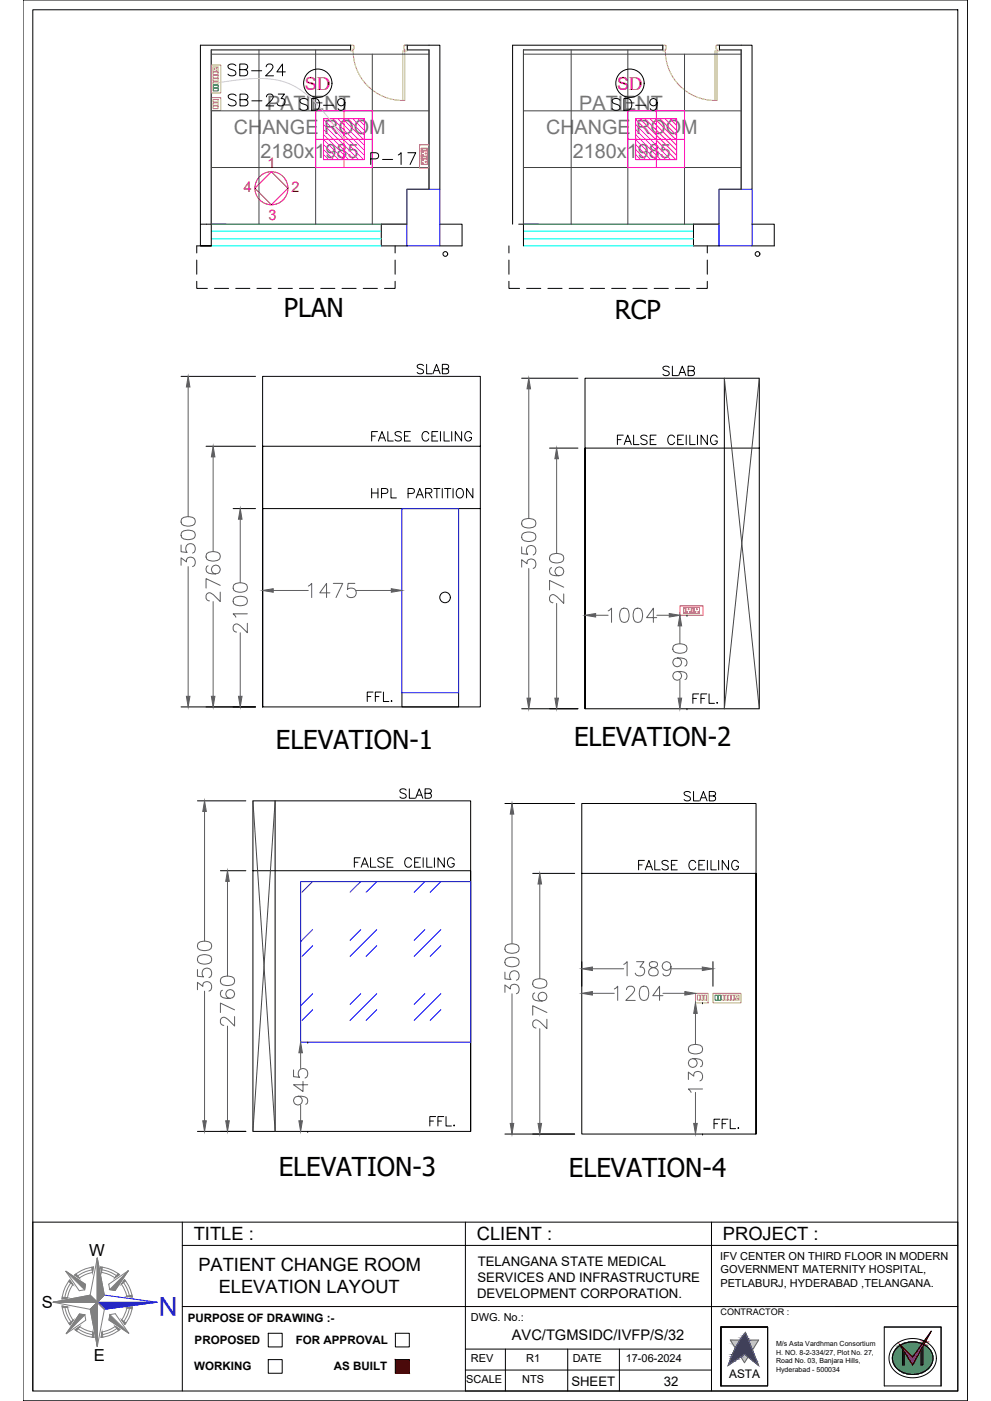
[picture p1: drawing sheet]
<svg xmlns="http://www.w3.org/2000/svg" width="420mm" height="594mm" viewBox="0 0 420 594" stroke-linecap="round" stroke-linejoin="round" font-family="sans-serif">
<!-- layer: col -->
<path d="M172.5 80.2h14v24.1h-14zM304.8 80.2h14v24.1h-14z" fill="none" stroke="#00f" stroke-width=".42"/>
<!-- layer: walls -->
<g fill="none" stroke="#000" stroke-width=".42">
<path d="M148.6 19.2h-63.6v75.9M171.6 19.2h10.3M281 19.2h-63.7v75.9M304 19.2h10.2M148.6 21.2h-59v73.9M172.7 21.2h9.2v59M281 21.2h-59.1v73.9M305 21.2h9.2v59M87.6 95.1h8.2M161.7 95.1h10.8M186.5 95.1h9.4v9.2h-9.4M219.9 95.1h8.2"/>
<path d="M294 95.1h10.8M318.8 95.1h9.5v9.2h-9.5M161.7 104.3h11M294 104.3h11.1"/>
</g>
<!-- layer: Lines -->
<g fill="none" stroke="#000" stroke-width=".42">
<path d="M83.4 119.3v3h4.5M83.4 104.3v3M83.4 110.3v6M167.5 119.3v3h-4.5M167.5 104.3v3M167.5 110.3v6M215.8 119.3v3h4.5M215.8 104.3v3M215.8 110.3v6M299.9 119.3v3h-4.5M299.9 104.3v3M299.9 110.3v6"/>
<path d="M90.9 122.3h6M99.9 122.3h6M108.9 122.3h6.1M118 122.3h6M127 122.3h6M136 122.3h6M145 122.3h6M154 122.3h6M223.3 122.3h6M232.3 122.3h6M241.3 122.3h6M250.3 122.3h6"/>
<path d="M259.3 122.3h6M268.3 122.3h6M277.3 122.3h6.1M286.4 122.3h6"/>
</g>
<!-- layer: Window -->
<path d="M89.6 95.1h72.1M89.6 98.1h72.1M221.9 95.1h72.1M221.9 98.1h72.1M89.6 104.3h72.1M89.6 101.3h72.1M221.9 104.3h72.1M221.9 101.3h72.1" fill="none" stroke="#0ff" stroke-width=".42"/>
<!-- layer: wall -->
<path d="M148.6 19.2v2M172.7 19.2v2M281 19.2v2M305 19.2v2M89.6 95.1v9.2M161.7 95.1v9.2M221.9 95.1v9.2M294 95.1v9.2" fill="none" stroke="#000" stroke-width=".42"/>
<!-- layer: DOOR -->
<path d="M148.6 19.2h1.1l.4 .3-.4 2.1h-1.1zM171.2 19.5h.1M171.3 19.4l1.4-.2v2.4h-1.1v-.9h-.4zM281 19.2h1.1l.3 .3-.3 2.1h-1.1zM303.7 19.4l1.3-.2v2.4h-1v-.9h-.4zM149.7 20.7a21 21 0 0 0 21.1 21.9M170.8 21.6h.8v21h-.8zM282.1 20.7a21 21 0 0 0 21 21.9M303.1 21.6h.9v21h-.9z" fill="none" stroke="#c8c92d" stroke-width=".42"/>
<!-- layer: ELE-4M UPS P.SB -->
<path d="M89.6 41.4h4v5.4h-4zM90.4 45h2.1v1.1h-2.1zM90.4 43.6h2.1v1.1h-2.1zM90.4 42.2h2.1v1.1h-2.1zM294.9 421.2h5.4v4h-5.4zM295.7 422h1v2.1h-1zM297 422h1.1v2.1h-1.1zM298.4 422h1.1v2.1h-1.1z" fill="none" stroke="#ffbf00" stroke-width=".42"/>
<!-- layer: ELE-LIGHTING WIRING -->
<g fill="none" stroke="#454545" stroke-width=".42">
<path d="M89.6 21.2v73.9h82.9v-14.9h9.4v-59M89.6 23h92.3M109.8 21.2v73.9M133.8 21.2v73.9M157.9 23v72.1M221.9 21.2v73.9h82.9v-14.9h9.4v-59M221.9 23h92.3M242.2 21.2v73.9M266.2 21.2v73.9M290.2 23v72.1M89.6 47h92.3M221.9 47h92.3"/>
<path d="M89.6 71h92.3M221.9 71h92.3"/>
</g>
<!-- layer: ELE-4M RAW P.SB -->
<g fill="none" stroke="#ffbf00" stroke-width=".42">
<path d="M89.6 27.6h4v11.8h-4zM90.4 33.3h2.1v1.1h-2.1zM90.4 34.7h2.1v1.1h-2.1zM90.4 30.6h2.1v1h-2.1zM90.4 28.4h2.1v1.8h-2.1zM90.4 32h2.1v1h-2.1zM90.8 29.2l.3 .1zM91.7 29.8l.3-.1-.2 .3zM91.7 28.7l.3 .3zM302.3 421.2h11.8v4h-11.8zM305.9 422h1.1v2.1h-1.1zM307.3 422h1.1v2.1h-1.1z"/>
<path d="M308.7 422h1.1v2.1h-1.1zM310.1 422h1v2.1h-1zM311.5 422h1.8v2.1h-1.8zM311.8 423.4l.3 .2zM312.3 422.4l.1 .4zM312.9 423.4l.2 .1-.3 .1z"/>
</g>
<!-- layer: ELE-6M RAW P.SB -->
<path d="M90.4 36.1h2.1v1.1h-2.1zM90.4 37.5h2.1v1.1h-2.1zM303.1 422h1.1v2.1h-1.1zM304.5 422h1.1v2.1h-1.1z" fill="none" stroke="#0f0" stroke-width=".42"/>
<!-- layer: ELE-36W LED LIGHT -->
<g fill="none" stroke="#f0f" stroke-width=".42">
<path d="M133.8 47h24.1v24h-24.1zM133.8 59h24.1M137.2 59.2l8.5 8.5M137.2 57l10.6 10.7M137.2 54.9l12.7 12.8M137.2 52.8l14.9 14.9M137.2 50.7l17 17M137.2 50.4h17.3v17.3h-17.3zM139 50.4l15.5 15.5M141.1 50.4l13.4 13.4M143.2 50.4l11.3 11.2M145.3 50.4l9.2 9.1"/>
<path d="M145.8 47v24M147.5 50.4l7 7M149.6 50.4l4.9 4.9M151.7 50.4l2.8 2.7M153.8 50.4l.7 .6M266.2 47h24v24h-24zM266.2 59h24M269.5 50.4h17.4v17.3h-17.4zM269.5 59.2l8.5 8.5M269.5 57l10.7 10.7M269.5 54.9l12.8 12.8M269.5 52.8l14.9 14.9"/>
<path d="M269.5 50.7l17 17M271.3 50.4l15.6 15.5M273.5 50.4l13.4 13.4M275.6 50.4l11.3 11.2M277.7 50.4l9.2 9.1M278.2 47v24M279.8 50.4l7.1 7M282 50.4l4.9 4.9M284.1 50.4l2.8 2.7M286.2 50.4l.7 .6M137.2 67.7h.1M137.2 65.5l2.1 2.2"/>
<path d="M137.2 63.4l4.2 4.3M137.2 61.3l6.4 6.4M269.5 67.7h.1M269.5 65.5l2.2 2.2M269.5 63.4l4.3 4.3M269.5 61.3l6.4 6.4"/>
</g>
<!-- layer: ELE-LIGHTING WIRING -->
<path d="M91.4 35.3a77.4 77.4 0 0 1 24.3-1.7l3.7 .8 3.1 1 3.3 1.7 3.5 2.4a78.4 78.4 0 0 1 15.3 17.7l1.2 1.8" fill="none" stroke="#debad0" stroke-width=".42"/>
<!-- layer: ELE-2NOS OF 6-16 RAW POWER SOCKET -->
<g fill="none" stroke="#ff7f00" stroke-width=".42">
<path d="M177.9 61.4h4v9.8h-4zM178.6 67.4h2.6v2.3h-2.6zM178.6 62.9h2.6h-2.6v.9h2.6M178.6 64h2.6v2.2h-2.6M178.6 66.4h2.6M178.6 67.3h2.6M178.9 63h2v.7h-2M178.9 66.5h2v.7h-2M180.3 68.5l.4 .1zM180.3 65l.4 .1zM181.2 66.4v.9v-.9M181.2 62.9v.9v-.9"/>
<path d="M288.3 256.9h9.8v4h-9.8zM289.8 257.6h.9h-.9M289.9 259.8h.7M290.6 257.9h-.7v2h.7M290.7 257.6v2.6h-.9v-2.6v2.6M290.8 257.6h2.3v2.6h-2.3zM291.2 259.3l.3 .3zM291.9 258.1l.2 .1-.1 .4zM292.5 259.3l.3 .1-.3 .2zM293.2 257.6h1h-1M293.2 257.6v2.6h1v-2.6M293.3 257.9h.8"/>
<path d="M293.3 259.8h.8M293.3 259.9h.8M294.3 257.6h2.3v2.6h-2.3zM294.7 259.3l.3 .3zM295.3 258.1l.3 .1-.2 .4zM296 259.3l.2 .1-.3 .2z"/>
</g>
<!-- layer: FA-BELOW SMOKE DERECTOR -->
<g fill="none" stroke="#000" stroke-width=".42">
<circle cx="134.7" cy="35.3" r="6"/>
<circle cx="267.1" cy="35.3" r="6"/>
</g>
<!-- layer: MEP_HVAC_DRAIN_PIPE -->
<g fill="none" stroke="#000" stroke-width=".42">
<circle cx="188.8" cy="107.7" r="1"/>
<circle cx="321.2" cy="107.7" r="1"/>
</g>
<!-- layer: EQP ASBUILT -->
<g fill="none" stroke="#000" stroke-width=".42">
<path d="M181.9 19.2h4.6v61M314.2 19.2h4.6v61M87.6 95.1h-2.6v9.2h4.6h-6.2M76.8 159.6h31.5M221.2 160.4h23.8M307.1 160.4v140.1M87.4 189.2h20.9M203.6 189.2h-92.3v110.6h92.3v-140.2h-92.3v140.2v-84.1h92.3M233 190h12M321.9 190h-73.9v110.5h73.9v-140.1h-73.9v140.1M98.9 215.7h9.4M291.3 260.9h.1"/>
<path d="M76.8 299.8h31.5M170.4 293.8v6h24v-6M221.2 300.5h23.8M83.7 339.6h20.5M116.6 339.6v140.2M214.1 340.7h29.5M93.5 369.2h10.7M107.2 369.2h92.3v110.6h-92.3v-140.2h92.3v140.2M225.9 370.3h17.7M246.7 370.3h73.8v110.6h-73.8v-140.2h73.8v140.2M246.7 407.8v10.4M302.3 407.8v10.4"/>
<path d="M297.9 425.2h.1M130.5 441.9h.1M83.7 479.8h20.5M130.5 479.8h.1M214.1 480.9h29.5M297.9 480.9h.1"/>
<circle cx="188.7" cy="253.3" r="2.24"/>
</g>
<path d="M307.1 160.4l14.8 140.1M321.9 160.4l-14.8 140.1M107.2 339.6l9.4 140.2M116.6 339.6l-9.4 140.2" fill="none" stroke="#454545" stroke-width=".42"/>
<g fill="none" stroke="#5e5e5e" stroke-width=".42">
<path d="M79.8 164.1v55M224.2 164.9v55M90.4 193.7v40.2M236 194.5v40.2M77.1 220a4.6 4.6 0 0 1 5.4 0 1.95 1.95 0 0 1-.9 2.8 5 5 0 0 1-4.5-.6l-.3-.8zM76.8 239.7v-3.2l2.3 1.8a1.93 1.93 0 0 1 2.2-2.1 1.93 1.93 0 0 1 1.5 2.6l-.3 .9-.9 .6M76.8 231.1v2.9l2.5 .3a2.12 2.12 0 0 1 0-3.2 2.12 2.12 0 0 1 3.2 .3 2.12 2.12 0 0 1-.9 3.1M77.1 225.7a4.6 4.6 0 0 1 5.4 0 1.95 1.95 0 0 1-.9 2.8 5 5 0 0 1-4.5-.5l-.3-.9zM87.6 234.8a4.6 4.6 0 0 1 5.5 0 1.94 1.94 0 0 1-.9 2.8 5 5 0 0 1-4.6-.5l-.2-.9zM88.2 239.9a1.77 1.77 0 0 0-.6 2.6 4.6 4.6 0 0 0 5.5 0 1.87 1.87 0 0 0-.9-2.7 1.87 1.87 0 0 0-2.5 1.3 1.87 1.87 0 0 0 1.7 2.3M101.9 220.2v26.9M221.2 231.9v2.9l2.6 .2a2.12 2.12 0 0 1-.1-3.2 2.12 2.12 0 0 1 3.2 .4 2.12 2.12 0 0 1-.9 3.1"/>
<path d="M221.5 226.5a4.6 4.6 0 0 1 5.4 0 1.95 1.95 0 0 1-.9 2.8 5 5 0 0 1-4.5-.6l-.3-.8zM221.5 220.7a4.6 4.6 0 0 1 5.4 0 1.95 1.95 0 0 1-.9 2.9 5 5 0 0 1-4.5-.6l-.3-.8zM233.3 235.6a4.6 4.6 0 0 1 5.4 0 1.95 1.95 0 0 1-.8 2.8 4.9 4.9 0 0 1-4.6-.6l-.3-.8zM79.8 240.3v55M90.4 255.1v40.2M93.4 251.1v4l-2.9-2.9a1.81 1.81 0 0 0-2.9-.3l-.2 1.8 .5 .8 .9 .3M93.4 248.2l-6-2.8v4M99.1 253.7a4.7 4.7 0 0 1 5.5 0 1.95 1.95 0 0 1-.9 2.9 5 5 0 0 1-4.6-.6l-.2-.9zM99.1 248a4.7 4.7 0 0 1 5.5 0 1.95 1.95 0 0 1-.9 2.8 4.9 4.9 0 0 1-4.6-.5l-.2-.9zM115.8 250.4h14.9M130.7 248.5l1.5-1.1v6M139.9 251.4h-4.3l2.8-4v6"/>
<path d="M141.3 247.4h4l-2.8 6M150.5 247.4h-2.9l-.3 2.6a2.12 2.12 0 0 1 3.2-.1 2.12 2.12 0 0 1-.4 3.2 2.12 2.12 0 0 1-3.1-.9M151 250.4h14.9M221.2 240.5v-3.2l2.3 1.7a1.93 1.93 0 0 1 2.2-2 1.93 1.93 0 0 1 1.5 2.6l-.3 .9-.9 .5M224.2 241.1v54.9M233.9 240.7a1.77 1.77 0 0 0-.6 2.6 4.6 4.6 0 0 0 5.4 0 1.87 1.87 0 0 0-.8-2.7 1.87 1.87 0 0 0-2.6 1.2 1.87 1.87 0 0 0 1.7 2.3M236 255.9v40.1M239 251.9v4l-2.9-2.9a1.86 1.86 0 0 0-2.5-.6l-.6 .9v1.1l.6 .9 .8 .3M239 249l-6-2.9v4M257.8 259l1.5-1.1v6M263.6 258.2a1.95 1.95 0 0 1 2.8 .8 4.9 4.9 0 0 1-.5 4.6 1.95 1.95 0 0 1-2.9-.8 5 5 0 0 1 .6-4.6zM269.3 258.2a1.95 1.95 0 0 1 2.9 .8 5 5 0 0 1-.6 4.6 1.95 1.95 0 0 1-2.9-.8 5 5 0 0 1 .6-4.6z"/>
<path d="M101.9 268.3v27M104.9 264.3v4l-2.9-2.9a1.81 1.81 0 0 0-2.9-.3l-.2 1.8 .5 .8 .9 .3M104.9 260.3h-6l1.1 1.4M252.5 260.9h5.3M278.4 261.9h-4.2l2.8-4v6M278.5 260.9h5.2M285.5 273.9a4.6 4.6 0 0 1 5.5 0 1.95 1.95 0 0 1-.9 2.8 5 5 0 0 1-4.6-.6l-.2-.8zM287.3 279a1.87 1.87 0 0 1 1.5 2.6 1.87 1.87 0 0 1-2.9 .7 1.87 1.87 0 0 1 .2-3 5.4 5.4 0 0 1 4.9 .6 1.77 1.77 0 0 1-.6 2.5M288.3 265.4v7.6M287.3 284.7a1.86 1.86 0 0 1 1.5 2.6 1.86 1.86 0 0 1-2.9 .7 1.86 1.86 0 0 1 .2-3 5.4 5.4 0 0 1 4.9 .6 1.77 1.77 0 0 1-.6 2.6M288.3 288.5v7.5M86.7 344.1v55"/>
<path d="M217.1 345.2v55M96.5 373.7v40.2M228.9 374.9v40.1M84 399.9a4.6 4.6 0 0 1 5.4 0 1.95 1.95 0 0 1-.8 2.9 5 5 0 0 1-4.6-.6l-.3-.8zM83.7 419.7v-3.2l2.3 1.8a1.93 1.93 0 0 1 2.2-2.1 1.93 1.93 0 0 1 1.5 2.6l-.3 .9-.8 .6M83.7 411.1v2.9l2.6 .3a2.12 2.12 0 0 1-.1-3.3 2.12 2.12 0 0 1 3.2 .4 2.12 2.12 0 0 1-.8 3.1M84 405.7a4.6 4.6 0 0 1 5.4 0 1.95 1.95 0 0 1-.8 2.8 5 5 0 0 1-4.6-.5l-.3-.9zM93.7 414.8a4.6 4.6 0 0 1 5.5 0 1.95 1.95 0 0 1-.9 2.8 5 5 0 0 1-4.6-.5l-.2-.9zM94.3 419.9a1.77 1.77 0 0 0-.6 2.6 4.6 4.6 0 0 0 5.5 0 1.87 1.87 0 0 0-.9-2.7 1.87 1.87 0 0 0-2.5 1.2 1.87 1.87 0 0 0 1.7 2.3M214.1 412.2v2.9l2.5 .3a2.12 2.12 0 0 1 0-3.2 2.12 2.12 0 0 1 3.2 .4 2.12 2.12 0 0 1-.9 3.1M214.4 406.8a4.6 4.6 0 0 1 5.4 0 1.95 1.95 0 0 1-.9 2.9 5 5 0 0 1-4.5-.6l-.3-.9zM214.4 401.1a4.6 4.6 0 0 1 5.4 0 1.95 1.95 0 0 1-.9 2.8 5 5 0 0 1-4.5-.5l-.3-.9z"/>
<path d="M226.1 415.9a4.6 4.6 0 0 1 5.5 0 1.95 1.95 0 0 1-.9 2.9 5 5 0 0 1-4.6-.6l-.2-.9zM251.2 410.8h13.2M260.5 419.3l1.4-1.1v6M264.5 408.9l1.4-1.1v6M265.6 419.6l.6-1.1 1.7-.3a1.47 1.47 0 0 1 .9 2.3l-3.5 3.7h4M269.9 407.8h3.1l-1.7 2.3a1.93 1.93 0 0 1 2.1 2.2 1.93 1.93 0 0 1-2.7 1.5l-.8-.3-.6-.8M271.9 418.5a1.95 1.95 0 0 1 2.9 .8 5 5 0 0 1-.6 4.6 1.95 1.95 0 0 1-2.9-.8 5 5 0 0 1 .6-4.6zM275.6 408.1a1.21 1.21 0 0 0 .6 2 2.49 2.49 0 0 1 2.8 2.6 2.09 2.09 0 0 1-2.3 1.2 2.09 2.09 0 0 1-1.7-2.1 2.76 2.76 0 0 1 2.9-1.7 1.21 1.21 0 0 0 .6-2l-.9-.3zM284.5 409.8a1.87 1.87 0 0 1-2.6 1.6 1.87 1.87 0 0 1-.7-2.9 1.87 1.87 0 0 1 3 .2 5.4 5.4 0 0 1-.6 4.8 1.77 1.77 0 0 1-2.6-.6M284.5 410.8h13.3M86.7 420.3v55M96.5 435.1v40.2"/>
<path d="M99.5 431.1v4l-2.9-2.9a1.8 1.8 0 0 0-2.9-.3l-.2 1.7 .5 .9 .9 .3M99.5 428.2l-6-2.8v4M214.1 420.8v-3.1l2.3 1.7a1.93 1.93 0 0 1 2.2-2.1 1.93 1.93 0 0 1 1.5 2.7l-.3 .8-.9 .6M217.1 421.4v55M226.7 421a1.77 1.77 0 0 0-.6 2.6 4.6 4.6 0 0 0 5.5 0 1.87 1.87 0 0 0-.9-2.7 1.87 1.87 0 0 0-2.5 1.3 1.87 1.87 0 0 0 1.7 2.3M228.9 436.2v40.2M231.9 432.2v4l-2.9-2.9a1.8 1.8 0 0 0-2.9-.2l-.2 1.7 .5 .8 .9 .3M231.9 429.3l-6-2.8v4M251.2 421.2h9.2M281.1 422.2h-4.3l2.8-4v6M281.1 421.2h9.3M294.9 429.7v13.2"/>
<path d="M124.5 453.7v2.8l2.5 .3a2.12 2.12 0 0 1 0-3.2 2.12 2.12 0 0 1 3.2 .4 2.12 2.12 0 0 1-.9 3.1M127.5 446.4v6.7M128.5 458.5v4.3l-4-2.8h6M291.9 457.8v-3.2l2.2 1.7a1.93 1.93 0 0 1 2.3-2 1.93 1.93 0 0 1 1.5 2.6l-.3 .9-.9 .5M292.1 443.8a4.6 4.6 0 0 1 5.5 0 1.95 1.95 0 0 1-.9 2.8 5 5 0 0 1-4.6-.6l-.2-.8zM293.9 448.9a1.86 1.86 0 0 1 1.5 2.6 1.86 1.86 0 0 1-2.9 .7 1.86 1.86 0 0 1 .2-3 5.4 5.4 0 0 1 4.9 .6 1.77 1.77 0 0 1-.6 2.5M126.5 464.8a1.87 1.87 0 0 1 1.5 2.6 1.87 1.87 0 0 1-2.9 .7 1.87 1.87 0 0 1 .2-3 5.4 5.4 0 0 1 4.9 .6 1.77 1.77 0 0 1-.6 2.6M127.5 468.6v6.7M294.9 463.2v13.2M297.9 461.8h-6l1.1 1.4"/>
</g>
<g fill="#5e5e5e" stroke="#5e5e5e" stroke-width=".42">
<path d="M224.2 160.4l.7 4.5h-1.5z"/>
<path d="M223.4 296h1.5l-.7 4.5z"/>
<path d="M236 190l.7 4.5h-1.5z"/>
<path d="M235.2 296h1.5l-.7 4.5z"/>
<path d="M283.7 260.1l4.6 .8-4.6 .7z"/>
<path d="M248 260.9l4.5-.8v1.5z"/>
<path d="M288.3 260.9l.7 4.5h-1.5z"/>
<path d="M287.5 296h1.5l-.7 4.5z"/>
<path d="M86.7 339.6l.8 4.5h-1.5z"/>
<path d="M86 475.3h1.5l-.8 4.5z"/>
<path d="M95.7 475.3h1.5l-.7 4.5z"/>
<path d="M96.5 369.2l.7 4.5h-1.5z"/>
<path d="M127.5 441.9l.7 4.5h-1.5z"/>
<path d="M126.7 475.3h1.5l-.7 4.5z"/>
<path d="M217.1 340.7l.7 4.5h-1.5z"/>
<path d="M216.3 476.4h1.5l-.7 4.5z"/>
<path d="M228.9 370.3l.7 4.6h-1.5z"/>
<path d="M228.1 476.4h1.5l-.7 4.5z"/>
<path d="M294.9 425.2l.7 4.5h-1.5z"/>
<path d="M294.1 476.4h1.5l-.7 4.5z"/>
<path d="M290.4 420.5l4.5 .7-4.5 .8z"/>
<path d="M246.7 421.2l4.5-.7v1.5z"/>
<path d="M297.8 410l4.5 .8-4.5 .7z"/>
<path d="M246.7 410.8l4.5-.8v1.5z"/>
<path d="M79.8 159.6l.7 4.5h-1.5z"/>
<path d="M79 295.3h1.5l-.7 4.5z"/>
<path d="M90.4 189.2l.7 4.5h-1.5z"/>
<path d="M89.6 295.3h1.5l-.7 4.5z"/>
<path d="M101.9 215.7l.7 4.5h-1.5z"/>
<path d="M101.1 295.3h1.5l-.7 4.5z"/>
<path d="M165.9 249.6l4.5 .8-4.5 .7z"/>
<path d="M111.3 250.4l4.5-.8v1.5z"/>
</g>
<g fill="none" stroke="#00f" stroke-width=".42">
<path d="M170.4 215.7h24v78.1h-24zM127.5 373.8h72v68.1h-72zM132.5 373.8l-4.5 4.5M152.9 373.8l-4.5 4.5M159.7 373.8l-4.5 4.5M180.1 373.8l-4.5 4.5M186.9 373.8l-4.5 4.5M132.5 394.2l-5 5.1M152.9 394.2l-4.5 4.5M159.7 394.2l-11.3 11.3M180.1 394.2l-4.5 4.5M186.9 394.2l-11.3 11.3"/>
<path d="M132.5 401l-4.5 4.5M159.7 401l-4.5 4.5M186.9 401l-4.5 4.5M132.5 421.4l-5 5.1M132.5 428.2l-4.5 4.5M152.9 421.4l-4.5 4.5M159.7 421.4l-11.3 11.3M159.7 428.2l-4.5 4.5M180.1 421.4l-4.5 4.5M186.9 421.4l-11.3 11.3M186.9 428.2l-4.5 4.5"/>
</g>
<!-- layer: 0 -->
<g fill="none" stroke="#f00" stroke-width=".42">
<path d="M108.1 79.8l7-7 7 7-7 7z"/>
<circle cx="115.1" cy="79.8" r="7"/>
</g>
<path d="M9.8 0h400.4v594h-400.4zM13.9 4.1h392.2v585.7h-392.2zM197.3 518.2v71.6h208.8M406.1 518.2h-392.2v71.6M325.4 562.7h-19.7v25M374.9 562.7h24.1v25M305.6 587.7h19.8M305.7 587.5v-24.8h19.8v24.8" fill="none" stroke="#000" stroke-width=".42"/>
<!-- layer: HATCH -->
<path d="M406.1 518.2v71.6" fill="none" stroke="#000" stroke-width=".42"/>
<!-- layer: TITLE -->
<g fill="none" stroke="#808080" stroke-width=".42">
<path d="M27.9 539l8.4 5.6-.4 2.3-2.3 .4zM39 538.5a13.9 13.9 0 0 0-6.1 2.6M41.2 533.4v18.8v-18.8M42.6 537.3a15 15 0 0 1 8.1 3.2l-2 1.4a12.8 12.8 0 0 0-5.6-2.3zM43.2 538.5a13.9 13.9 0 0 1 6.2 2.4M22.5 552.2h18.7l-2.9 3 2.9-3zM26.3 553.8l2.3 .4a12.7 12.7 0 0 0 2.4 5.6l-1.3 2a15 15 0 0 1-3.4-8zM27.5 554.4a13.9 13.9 0 0 0 2.6 6.1M29.6 542.8l1.3 1.9a12.8 12.8 0 0 0-2.3 5.6l-2.3 .5a15 15 0 0 1 3.3-8zM30 544.1a13.9 13.9 0 0 0-2.5 6.1M31.7 540.7a15 15 0 0 1 7.9-3.4l-.4 2.3a12.8 12.8 0 0 0-5.6 2.4zM33.7 557.2l2.3 .3 .4 2.3-8.3 5.8z"/>
<path d="M38.2 549.2l3 3-3-3M38.2 549.2l-15.7 3 15.8 3 2.9 15.7 3.1-15.7M44.2 549.2l-3-15.8-3 15.8M44.2 549.2l-3 3v18.7v-18.7l3.1 3-3.1-3zM46.1 544.6l8.3-5.8-5.6 8.4-2.3-.4zM46.6 557.5l2.3-.4 5.7 8.3-8.4-5.6zM52.4 543.9a13.9 13.9 0 0 1 2.5 5.9M52.8 542.6a15 15 0 0 1 3.3 7.4l-2.4-.3-.8-2.7-1.4-2.4zM54.9 554.4a13.9 13.9 0 0 1-2.4 5.9M31.8 563.9l2-1.4a12.7 12.7 0 0 0 5.6 2.3l.5 2.3a15 15 0 0 1-8.1-3.2zM33.1 563.4a13.9 13.9 0 0 0 6.1 2.5M43.3 564.8a12.7 12.7 0 0 0 5.6-2.4l1.9 1.3a15 15 0 0 1-8 3.4z"/>
<path d="M49.5 563.3a13.9 13.9 0 0 1-6 2.6M52.9 561.6l-1.3-1.9 1.4-2.5 .8-2.6 2.3-.4a15.1 15.1 0 0 1-3.2 7.4"/>
</g>
<g fill="#808080" stroke="#808080" stroke-width=".42">
<path d="M41.2 533.4l3 15.8-3 3z"/>
<path d="M41.2 552.2v18.7l-2.9-15.7z"/>
<path d="M48.9 562.4l1.9 1.3-.6 .5z"/>
<path d="M46.6 557.5l8 7.9-8.4-5.6z"/>
<path d="M51.6 559.7l1.8 1.3-.5 .6z"/>
<path d="M43.3 564.8l.3 2.2-.8 .1z"/>
<path d="M39.4 564.8l.5 2.3-.8-.1z"/>
<path d="M29.2 561.2l1.8-1.4-1.3 2z"/>
<path d="M31.8 563.9l2-1.4-1.3 1.9z"/>
<path d="M33.7 557.2l2.3 .3-7.9 8.1z"/>
<path d="M22.5 552.2l15.7-3 3 3z"/>
<path d="M26.3 553.8l2.3 .4-2.2 .4z"/>
<path d="M26.4 550l2.2 .3-2.3 .5z"/>
<path d="M54.4 538.8l-5.6 8.4-2.3-.4z"/>
<path d="M50 540l.7 .5-2 1.4z"/>
<path d="M52.8 542.6l.5 .6-1.8 1.4z"/>
<path d="M42.6 537.2l.8 .1-.3 2.3z"/>
<path d="M27.9 539l8.4 5.6-.4 2.3z"/>
<path d="M38.9 537.4l.7-.1-.4 2.3z"/>
<path d="M29.6 542.8l1.3 1.9-1.8-1.3z"/>
<path d="M31.6 540.6l.7-.4 1.3 1.8z"/>
<path d="M53.7 549.7l2.2-.5 .2 .8z"/>
<path d="M53.8 554.6l2.3-.4-.1 .8z"/>
</g>
<path d="M44.2 549.2l22.4 3-22.3 3" fill="none" stroke="#00f" stroke-width=".42"/>
<path d="M41.2 552.2h25.4l-22.3 3z" fill="#00f" stroke="#00f" stroke-width=".42"/>
<!-- layer: MEP_HVAC_TEXT -->
<path d="M77.3 518.2v71.6M301.7 518.2v71.6M77.3 528.1h328.8M77.3 554h120M197.2 554h208.9M197.3 572.1h104.4M214.3 572.1v17.7M240.7 572.1v17.7M262.6 572.1v17.7M197.3 581h104.4" fill="none" stroke="#000" stroke-width=".42"/>
<!-- layer: 0.0 -->
<path d="M113.7 565.4h5.9v5.8h-5.9zM113.7 576.5h5.9v5.8h-5.9zM167.6 565.4h5.9v5.8h-5.9zM167.6 576.5h5.9v5.8h-5.9zM325.4 562.7h-19.7v25h19.7M325.5 562.7v25M374.9 562.7h24.1v25h-24.1zM379.1 570.7l2.8-2 3.4-1h3.6l3.3 1.1 2.6 1.9 1.7 2.7 .5 2.9-.8 2.9-1.3 1.8-1.3 1.2-3.6 1.6-4.2 .4-4.1-1.2-3-2.3-1-1.5-.6-1.8 .1-3.4 .7-1.8zM380.1 571.7a9.6 9.6 0 0 1 15.2 2.4 6.9 6.9 0 0 1-6 8.5 8.4 8.4 0 0 1-11-6.7l.4-1.8zM381.4 570.1l5.6 5.3 7.8-10.9-7.8 14.3zM382.7 572.1v6.7h.7v-5.6M391.2 571v7.8h-.7v-6.5" fill="none" stroke="#000" stroke-width=".42"/>
<!-- layer: MEP_HVAC_TEXT -->
<path d="M167.6 576.5l5.9 5.8v-5.8zM167.6 576.5l5.9 5.8h-5.9z" fill="#f00" stroke="#f00" stroke-width=".42"/>
<!-- layer: 0.0 -->
<g fill="#000" stroke="#000" stroke-width=".42">
<path d="M391.2 571v1.1h-.6z"/>
<path d="M382.7 572.3l.7 .9zM382.7 572.3l.7 .9h-.7z"/>
<path d="M382.7 573.2l.7 5.6v-5.6zM382.7 573.2l.7 5.6h-.7z"/>
<path d="M390.6 572.1l.6 .2zM390.6 572.1l.6 .2z"/>
<path d="M390.5 572.3l.7 6.5v-6.5zM390.5 572.3l.7 6.5h-.7z"/>
</g>
<g fill="#139b48" stroke="#139b48" stroke-width=".42">
<path d="M386.7 569h.5z"/>
<path d="M386.5 582.8h.9z"/>
<path d="M386.7 569h.7zM386.4 569h1z"/>
<path d="M386.4 569h1.2zM386.3 569h1.3z"/>
<path d="M386.3 569l1.5 .1zM386 569.1h1.8z"/>
<path d="M386 569.1h2zM385.9 569.1h2.1z"/>
<path d="M385.9 569.1h2.3zM385.7 569.1h2.5z"/>
<path d="M385.7 569.1h2.7zM385.5 569.1h2.9z"/>
<path d="M385.5 569.1l3.1 .1zM385.3 569.2h3.3z"/>
<path d="M385.3 569.2h3.5zM385.1 569.2h3.7z"/>
<path d="M385.1 569.2h3.9zM384.9 569.2h4.1z"/>
<path d="M384.9 569.2h4.3zM384.8 569.2h4.4z"/>
<path d="M384.8 569.2l4.6 .1zM384.5 569.3h4.9z"/>
<path d="M384.5 569.3h5zM384.4 569.3h5.1z"/>
<path d="M384.4 569.3l5.4 .1zM384.1 569.4h5.7z"/>
<path d="M384.1 569.4h5.8zM384 569.4h5.9z"/>
<path d="M384 569.4l6.1 .1zM383.8 569.5h6.3z"/>
<path d="M383.8 569.5h6.5zM383.6 569.5h6.7z"/>
<path d="M383.6 569.5l6.9 .1zM383.4 569.6h7.1z"/>
<path d="M383.4 569.6l7.2 .1zM383.3 569.7h7.3z"/>
<path d="M383.3 569.7l7.6 .1zM383.1 569.8h7.8z"/>
<path d="M383.1 569.8h7.9zM382.9 569.8h8.1z"/>
<path d="M382.9 569.8h8.1zM382.7 569.9h8.2z"/>
<path d="M382.7 569.9h8.2zM382.4 570.1h8.4z"/>
<path d="M382.4 570.1h8.4zM382 570.2h8.7z"/>
<path d="M391.6 570.2l.4 .1zM391.6 570.2l.4 .1z"/>
<path d="M382 570.2h8.7zM381.7 570.4h8.8z"/>
<path d="M391.6 570.3l.7 .2zM391.6 570.3l.7 .2h-.8z"/>
<path d="M381.6 570.5l.2 .2zM381.3 570.7h.5z"/>
<path d="M391.5 570.5l1.1 .2zM391.5 570.5l1.1 .2h-1.2z"/>
<path d="M381.3 570.7l.6 .2zM381 570.9h.9z"/>
<path d="M391.4 570.7l1.5 .2zM391.4 570.7l1.5 .2h-1.6z"/>
<path d="M391.3 570.9l1.7 .1zM391.3 570.9l1.7 .1z"/>
<path d="M381 570.9l1 .2zM380.8 571.1l.2-.2 1 .2z"/>
<path d="M391.2 571l2 .2zM391.2 571l2 .2z"/>
<path d="M380.8 571.1l1.4 .3zM380.5 571.4l.3-.3 1.4 .3z"/>
<path d="M391.2 571.2l2.3 .2zM391.2 571.2l2.3 .2h-2.3z"/>
<path d="M380.5 571.4l1.8 .2-.1-.2zM380.2 571.6l.3-.2 1.8 .2z"/>
<path d="M391.2 571.4l2.5 .2-.2-.2zM391.2 571.4l2.5 .2h-2.5z"/>
<path d="M380.2 571.6l2.3 .2-.2-.2zM380.2 571.6l2.3 .2h-2.5z"/>
<path d="M391.2 571.6l2.8 .3-.3-.3zM391.2 571.6l2.8 .3h-2.8z"/>
<path d="M380 571.8l2.7 .3-.2-.3zM380 571.8l2.7 .3h-2.9z"/>
<path d="M379.8 572.1h2.9zM379.8 572.1h2.9z"/>
<path d="M391.2 571.9l3 .3-.2-.3zM391.2 571.9l3 .3h-3z"/>
<path d="M379.8 572.1l2.9 .3v-.3zM379.8 572.1l2.9 .3h-3.1z"/>
<path d="M391.2 572.2l3.2 .2-.2-.2zM391.2 572.2l3.2 .2h-3.2z"/>
<path d="M379.6 572.4l3.1 .2v-.2zM379.6 572.4l3.1 .2h-3.3z"/>
<path d="M391.2 572.4l3.4 .3-.2-.3zM391.2 572.4l3.4 .3h-3.4z"/>
<path d="M379.4 572.6l3.3 .3v-.3zM379.4 572.6l3.3 .3h-3.5z"/>
<path d="M391.2 572.7l3.6 .3-.2-.3zM391.2 572.7l3.6 .3h-3.6z"/>
<path d="M379.2 572.9l3.5 .3v-.3zM379.2 572.9l3.5 .3h-3.7z"/>
<path d="M391.2 573l3.7 .3-.1-.3zM391.2 573l3.7 .3h-3.7z"/>
<path d="M379 573.2l3.7 .3v-.3zM379 573.2l3.7 .3h-3.8z"/>
<path d="M391.2 573.3l3.9 .3-.2-.3zM391.2 573.3l3.9 .3h-3.9z"/>
<path d="M378.9 573.5l3.8 .3v-.3zM378.9 573.5l3.8 .3h-3.9z"/>
<path d="M391.2 573.6l4 .3-.1-.3zM391.2 573.6l4 .3h-4z"/>
<path d="M378.8 573.8l3.9 .3v-.3zM378.8 573.8l3.9 .3h-4.1z"/>
<path d="M391.2 573.9l4.1 .3-.1-.3zM391.2 573.9l4.1 .3h-4.1z"/>
<path d="M378.6 574.1l4.1 .3v-.3zM378.6 574.1l4.1 .3h-4.2z"/>
<path d="M391.2 574.2l4.2 .3-.1-.3zM391.2 574.2l4.2 .3h-4.2z"/>
<path d="M378.5 574.4l4.2 .3v-.3zM378.5 574.4l4.2 .3h-4.2z"/>
<path d="M391.2 574.5l4.3 .3-.1-.3zM391.2 574.5l4.3 .3h-4.3z"/>
<path d="M378.5 574.7l4.2 .3v-.3zM378.5 574.7l4.2 .3h-4.3z"/>
<path d="M391.2 574.8l4.3 .3v-.3zM391.2 574.8l4.3 .3h-4.3z"/>
<path d="M378.4 575l4.3 .4v-.4zM378.4 575l4.3 .4h-4.3z"/>
<path d="M391.2 575.1l4.4 .3-.1-.3zM391.2 575.1l4.4 .3h-4.4z"/>
<path d="M381.7 570.4l5.3 5 3.5-5zM381.7 570.4l5.3 5z"/>
<path d="M378.4 575.4l4.3 .3v-.3zM378.4 575.4l4.3 .3h-4.4z"/>
<path d="M391.2 575.4l4.4 .3v-.3zM391.2 575.4l4.4 .3h-4.4z"/>
<path d="M378.3 575.7l4.4 .3v-.3zM378.3 575.7l4.4 .3h-4.4z"/>
<path d="M391.2 575.7l4.4 .3v-.3zM391.2 575.7l4.4 .3h-4.4z"/>
<path d="M378.3 576l4.4 .3v-.3zM378.3 576l4.4 .3h-4.3z"/>
<path d="M391.2 576l4.4 .4v-.4zM391.2 576l4.4 .4h-4.4z"/>
<path d="M378.4 576.3l4.3 .3v-.3zM378.4 576.3l4.3 .3h-4.3z"/>
<path d="M391.2 576.4l4.3 .3 .1-.3zM391.2 576.4l4.3 .3h-4.3z"/>
<path d="M378.4 576.6l4.3 .3v-.3zM378.4 576.6l4.3 .3h-4.3z"/>
<path d="M391.2 576.7l4.3 .3v-.3zM391.2 576.7l4.3 .3h-4.3z"/>
<path d="M378.4 576.9l4.3 .3v-.3zM378.4 576.9l4.3 .3h-4.2z"/>
<path d="M391.2 577l4.2 .3 .1-.3zM391.2 577l4.2 .3h-4.2z"/>
<path d="M378.5 577.2l4.2 .3v-.3zM378.5 577.2l4.2 .3h-4.1z"/>
<path d="M391.2 577.3l4.1 .3 .1-.3zM391.2 577.3l4.1 .3h-4.1z"/>
<path d="M378.6 577.5l4.1 .3v-.3zM378.6 577.5l4.1 .3h-4z"/>
<path d="M391.2 577.6l4 .3 .1-.3zM391.2 577.6l4 .3h-4z"/>
<path d="M378.7 577.8l4 .4v-.4zM378.7 577.8l4 .4h-3.9z"/>
<path d="M391.2 577.9l3.9 .3 .1-.3zM391.2 577.9l3.9 .3h-3.9z"/>
<path d="M378.8 578.2l3.9 .2v-.2zM378.8 578.2l3.9 .2h-3.8z"/>
<path d="M391.2 578.2l3.7 .3 .2-.3zM391.2 578.2l3.7 .3h-3.7z"/>
<path d="M390.5 572.4v6.3zM390.5 572.4v6.3h-3.5z"/>
<path d="M383.4 573.2l3.5 5.5zM383.4 573.2l3.5 5.5h-3.5z"/>
<path d="M378.9 578.4l3.8 .3v-.3zM378.9 578.4l3.8 .3h-3.6z"/>
<path d="M391.2 578.5l3.6 .3 .1-.3zM391.2 578.5l3.6 .3h-3.6z"/>
<path d="M387 578.7l3.5 .1zM387 578.7l3.5 .1z"/>
<path d="M383.4 578.7l3.6 .1zM383.4 578.7l3.6 .1z"/>
<path d="M379.1 578.7l3.6 .1zM379.1 578.7l3.6 .1z"/>
<path d="M379.1 578.8h15.7zM379.1 578.8h15.7z"/>
<path d="M379.1 578.8l15.5 .2 .2-.2zM379.1 578.8l15.5 .2h-15.3z"/>
<path d="M379.3 579h15.3zM379.3 579l15.3 .1z"/>
<path d="M379.3 579.1l15.2 .2 .1-.2zM379.3 579.1l15.2 .2h-15z"/>
<path d="M379.5 579.3h15zM379.5 579.3h14.9z"/>
<path d="M379.5 579.3l14.8 .3 .1-.3zM379.5 579.3l14.8 .3h-14.6z"/>
<path d="M379.7 579.6h14.6zM379.7 579.6h14.5z"/>
<path d="M379.7 579.6l14.3 .2 .2-.2zM379.7 579.6l14.3 .2h-14.1z"/>
<path d="M379.9 579.8h14.1zM379.9 579.8l14.1 .1z"/>
<path d="M379.9 579.9h14.1zM379.9 579.9l13.9 .2z"/>
<path d="M380.1 580.1h13.7zM380.1 580.1h13.7z"/>
<path d="M380.2 580.1h13.6zM380.2 580.1l13.4 .2z"/>
<path d="M380.4 580.3h13.2zM380.4 580.3l13.1 .1z"/>
<path d="M380.4 580.4h13.1zM380.4 580.4l12.9 .2z"/>
<path d="M380.6 580.6h12.7zM380.6 580.6h12.7z"/>
<path d="M380.7 580.6h12.6zM380.7 580.6l12.3 .2z"/>
<path d="M380.9 580.8h12.1zM380.9 580.8h12.1z"/>
<path d="M380.9 580.8h12.1zM380.9 580.8l11.8 .2z"/>
<path d="M381.2 581h11.5zM381.2 581l11.5 .1z"/>
<path d="M381.2 581.1h11.5zM381.2 581.1l11.2 .1z"/>
<path d="M381.5 581.2h10.9zM381.5 581.2l10.9 .1z"/>
<path d="M381.5 581.3h10.9zM381.5 581.3l10.6 .1z"/>
<path d="M381.8 581.4h10.3zM381.8 581.4l10.3 .1z"/>
<path d="M381.8 581.5h10.3zM381.8 581.5l10 .1z"/>
<path d="M382.1 581.6h9.7zM382.1 581.6h9.7z"/>
<path d="M382.2 581.6h9.6zM382.2 581.6l9.3 .2z"/>
<path d="M382.4 581.8h9.1zM382.4 581.8h9z"/>
<path d="M382.5 581.8h8.9zM382.5 581.8l8.6 .1z"/>
<path d="M382.8 581.9h8.3zM382.8 581.9l8.3 .1z"/>
<path d="M382.8 582h8.3zM382.8 582l8 .1z"/>
<path d="M383.1 582.1h7.7zM383.1 582.1h7.6z"/>
<path d="M383.2 582.1h7.5zM383.2 582.1l7.2 .1z"/>
<path d="M383.5 582.2h6.9zM383.5 582.2h6.9z"/>
<path d="M383.5 582.2h6.9zM383.5 582.2l6.6 .1z"/>
<path d="M383.8 582.3h6.3zM383.8 582.3l6.2 .1z"/>
<path d="M383.9 582.4h6.1zM383.9 582.4h5.8z"/>
<path d="M384.2 582.4h5.5zM384.2 582.4l5.4 .1z"/>
<path d="M384.3 582.5h5.3zM384.3 582.5h5z"/>
<path d="M384.6 582.5h4.7zM384.6 582.5l4.7 .1z"/>
<path d="M384.7 582.6h4.6zM384.7 582.6h4.2z"/>
<path d="M385 582.6h3.9zM385 582.6h3.9z"/>
<path d="M385 582.6h3.9zM385 582.6l3.6 .1z"/>
<path d="M385.4 582.7h3.2zM385.4 582.7h3.1z"/>
<path d="M385.4 582.7h3.1zM385.4 582.7h2.8z"/>
<path d="M385.7 582.7h2.5zM385.7 582.7h2.4z"/>
<path d="M385.8 582.7h2.3zM385.8 582.7l2 .1z"/>
<path d="M386.1 582.8h1.7zM386.1 582.8h1.6z"/>
<path d="M386.2 582.8h1.5zM386.2 582.8h1.2z"/>
<path d="M386.5 582.8h.8zM386.6 582.8h.7z"/>
</g>
<g fill="#ed1f24" stroke="#ed1f24" stroke-width=".42">
<path d="M394.8 564.5l-2.3 4.1h-.7z"/>
<path d="M391.8 568.6h.7z"/>
<path d="M391 569.8l.2 .1z"/>
<path d="M391.2 569.9h.6z"/>
<path d="M391.8 568.6l.7 .2zM392.1 568.8h.4z"/>
<path d="M391.8 568.6l.3 .2zM391.8 568.6l.3 .2z"/>
<path d="M391.7 568.8l.7 .1zM391.7 568.8l.7 .1z"/>
<path d="M391.6 568.9l.3 .9 .5-.9zM391.6 568.9l.3 .9h-.9z"/>
<path d="M391 569.8h.9zM391 569.8l.8 .1z"/>
<path d="M391.2 569.9l.6 .1zM391.5 570h.3z"/>
<path d="M390.9 569.9l.6 .1zM390.9 569.9l.6 .1z"/>
<path d="M390.8 570l.9 .2zM390.8 570l.9 .2z"/>
<path d="M390.7 570.2l.8 .3 .2-.3zM390.7 570.2l.8 .3h-1z"/>
<path d="M390.5 570.5l-1.7 4.9 2.7-4.9zM390.5 570.5l-1.7 4.9h-1.8z"/>
<path d="M381.6 570.5l5.4 4.9zM381.6 570.5l5.4 4.9h-2.2z"/>
<path d="M384.8 575.4l2.2 3.4zM384.8 575.4h4l-1.8 3.4z"/>
</g>
<!-- layer: 0 -->
<path d="M381.4 570.1l.3 .3z" fill="#ed1f24" stroke="#ed1f24" stroke-width=".42"/>
<g fill="#c7c8ca" stroke="#c7c8ca" stroke-width=".42">
<path d="M311.2 570.7h1.1l-.3 .4z"/>
<path d="M317.3 568.3h4.3l-2 3.3z"/>
<path d="M314.1 575.3l1.5-1.1 1.4 1.1z"/>
<path d="M314.1 575.3l3 .1z"/>
<path d="M309.7 568.3l4.1 .4 .3-.4zM309.7 568.3l4.1 .4h-3.9z"/>
<path d="M309.9 568.7l3.6 .3 .3-.3zM309.9 568.7l3.6 .3h-3.4z"/>
<path d="M310.1 569l3.1 .4 .3-.4zM310.1 569l3.1 .4h-2.8z"/>
<path d="M310.4 569.4l2.4 .5 .4-.5zM310.4 569.4l2.4 .5h-2.1z"/>
<path d="M310.7 569.9l1.8 .4 .3-.4zM310.7 569.9l1.8 .4h-1.6z"/>
<path d="M310.9 570.3l1.4 .4 .2-.4zM310.9 570.3l1.4 .4h-1.1z"/>
<path d="M311.2 570.7l.2 .4h.6zM311.4 571.1h.6l-.3 .5z"/>
<path d="M317.3 568.3l1.4 3.3h.9zM318.7 571.6h.9l-.6 .8z"/>
<path d="M314.1 575.3l3 .1zM314.1 575.4h3l-1.5 2.4z"/>
</g>
<path d="M314.1 575.3l1.5 2.5 1.5-2.4M314.3 568.3h-4.6l2 3.3M316 565l5.6 14-6-4.8-6.9 4.8 3.3-7.8zM317.3 568.3h4.3l-2.6 4.1" fill="none" stroke="#636466" stroke-width=".42"/>
<g fill="#293189" stroke="#293189" stroke-width=".42">
<path d="M316 565l.4 .8h-.9z"/>
<path d="M309.4 577.2h2l-2.7 1.8z"/>
<path d="M315.6 574.2h4.1l1.2 3z"/>
<path d="M315.5 565.8l1.2 .8-.3-.8zM315.5 565.8l1.2 .8h-1.8z"/>
<path d="M314.9 566.6l2.1 .8-.3-.8zM314.9 566.6l2.1 .8h-2.7z"/>
<path d="M314.3 567.4l3 .9-.3-.9zM314.3 567.4l3 .9h-3.5z"/>
<path d="M313.8 568.3l3.7 .4-.2-.4zM313.8 568.3l3.7 .4h-4z"/>
<path d="M313.5 568.7l4.2 .4-.2-.4zM313.5 568.7l4.2 .4h-4.5z"/>
<path d="M313.2 569.1l4.6 .4-.1-.4zM313.2 569.1l4.6 .4h-4.8z"/>
<path d="M313 569.5l5 .4-.2-.4zM313 569.5l5 .4h-5.3z"/>
<path d="M312.7 569.9l5.5 .5-.2-.5zM312.7 569.9l5.5 .5h-5.8z"/>
<path d="M312.4 570.4l6 .4-.2-.4zM312.4 570.4l6 .4h-6.2z"/>
<path d="M312.2 570.8l6.3 .4-.1-.4zM312.2 570.8l6.3 .4h-6.5z"/>
<path d="M312 571.2l6.7 .5-.2-.5zM312 571.2l6.7 .5h-7z"/>
<path d="M311.7 571.7l7.2 .4-.2-.4zM311.7 571.7l7.2 .4h-7.4z"/>
<path d="M311.5 572.1l7.6 .5-.2-.5zM311.5 572.1l7.6 .5h-7.8z"/>
<path d="M311.3 572.6l7.9 .4-.1-.4zM311.3 572.6l7.9 .4h-8.1z"/>
<path d="M311.1 573l8.3 .5-.2-.5zM311.1 573l8.3 .5h-8.5z"/>
<path d="M310.9 573.5l8.7 .4-.2-.4zM310.9 573.5l8.7 .4h-8.9z"/>
<path d="M310.7 573.9l9 .3-.1-.3zM310.7 573.9l9 .3h-9.1z"/>
<path d="M310.6 574.2h5zM310.6 574.2l4.9 .2z"/>
<path d="M310.5 574.4l3.6 .9 1.4-.9zM310.5 574.4l3.6 .9h-4z"/>
<path d="M310.1 575.3l2.7 .9 1.3-.9zM310.1 575.3l2.7 .9h-3z"/>
<path d="M315.6 574.2l3.7 3h1.6zM319.3 577.2h1.6l.7 1.8z"/>
<path d="M309.8 576.2l1.6 1 1.4-1zM309.8 576.2l1.6 1h-2z"/>
</g>
<text font-size="11.1" fill="#00f" x="75.2" y="549.9" transform="rotate(180 75.2 549.9)">N</text>
<g font-size="11">
<text x="120.3" y="134.6">PLAN</text>
<text x="260.6" y="135.2">RCP</text>
<text x="116.9" y="317.7">ELEVATION-1</text>
<text x="243.4" y="316.5">ELEVATION-2</text>
<text x="118.2" y="498.8">ELEVATION-3</text>
<text x="241.2" y="499">ELEVATION-4</text>
</g>
<text font-size="9.3" x="95.2" y="33.2">SB-24</text>
<g font-size="8.8">
<text x="95.6" y="45.9">SB-23</text>
<text x="125.9" y="47.6">SD-9</text>
<text x="258.2" y="47.6">SD-9</text>
<text x="155.9" y="70.6">P-17</text>
</g>
<g font-size="8.4" fill="#767676">
<text x="113.3" y="46.7">PATIENT</text>
<text x="245.6" y="46.7">PATIENT</text>
<text x="99.2" y="56.8">CHANGE ROOM</text>
<text x="231.5" y="56.8">CHANGE ROOM</text>
<text x="110.5" y="66.9">2180x1985</text>
<text x="242.9" y="66.9">2180x1985</text>
</g>
<g font-size="8" fill="#f00">
<text x="134.3" y="38.1">D</text>
<text x="266.7" y="38.1">D</text>
</g>
<g font-size="7.9">
<text x="175.7" y="159.5">SLAB</text>
<text x="156.3" y="188">FALSE CEILING</text>
<text x="154.5" y="298.4">FFL.</text>
</g>
<g font-size="7.8">
<text x="82.2" y="526">TITLE :</text>
<text x="202.2" y="526">CLIENT :</text>
<text x="306.5" y="526">PROJECT :</text>
<text x="84.1" y="539.1">PATIENT CHANGE ROOM</text>
<text x="92.7" y="548.5">ELEVATION LAYOUT</text>
</g>
<g font-size="7.6" fill="#f00">
<text x="129.3" y="38.1">S</text>
<text x="261.6" y="38.1">S</text>
</g>
<g font-size="7.5">
<text x="279.8" y="160.2">SLAB</text>
<text x="260.7" y="189.4">FALSE CEILING</text>
<text x="156.3" y="212">HPL PARTITION</text>
<text x="292.5" y="299.2">FFL.</text>
<text x="168.3" y="339.4">SLAB</text>
<text x="288.9" y="340.4">SLAB</text>
<text x="148.9" y="368.7">FALSE CEILING</text>
<text x="269.5" y="369.7">FALSE CEILING</text>
<text x="181" y="478.4">FFL.</text>
<text x="301.6" y="479.4">FFL.</text>
</g>
<g font-size="7">
<text x="37.8" y="532.6">W</text>
<text x="17.7" y="554.8">S</text>
<text x="39.8" y="577">E</text>
</g>
<g font-size="6.2" fill="#f00">
<text x="113.4" y="71.3">1</text>
<text x="103.4" y="81.5">4</text>
<text x="123.6" y="81.5">2</text>
<text x="113.8" y="93.3">3</text>
</g>
<text font-size="6.2" x="217" y="568.1">AVC/TGMSIDC/IVFP/S/32</text>
<g font-size="5.6">
<text x="202.6" y="536.8">TELANGANA STATE MEDICAL</text>
<text x="202.5" y="543.5">SERVICES AND INFRASTRUCTURE</text>
<text x="202.3" y="550.3">DEVELOPMENT CORPORATION.</text>
<text x="242.2" y="587.7">SHEET</text>
<text x="281.4" y="587.7">32</text>
</g>
<text font-size="5" x="309.1" y="584.1">ASTA</text>
<g font-size="4.9">
<text x="79.6" y="560.4">PURPOSE OF DRAWING :-</text>
<text x="82.5" y="569.9">PROPOSED</text>
<text x="125.4" y="569.9">FOR APPROVAL</text>
<text x="82.4" y="580.7">WORKING</text>
<text x="141.6" y="580.7">AS BUILT</text>
</g>
<g font-size="4.7">
<text x="305.3" y="534.3">IFV CENTER ON THIRD FLOOR IN MODERN</text>
<text x="305.5" y="539.9">GOVERNMENT MATERNITY HOSPITAL,</text>
<text x="305.4" y="545.5">PETLABURJ, HYDERABAD ,TELANGANA.</text>
<text x="199.6" y="560.1">DWG. No.:</text>
<text x="199.6" y="577.7">REV</text>
<text x="223.1" y="577.7">R1</text>
<text x="242.8" y="577.7">DATE</text>
<text x="265.3" y="577.7">17-06-2024</text>
<text x="197.7" y="586.6">SCALE</text>
<text x="221.4" y="586.6">NTS</text>
</g>
<text font-size="3.8" x="305.5" y="557.4">CONTRACTOR :</text>
<g font-size="3">
<text x="329" y="574.5">H. NO. 8-2-334/27, Plot No. 27,</text>
<text x="329" y="570.9">M/s Asta Vardhman Consortium</text>
<text x="329" y="578">Road No. 03, Banjara Hills,</text>
<text x="329" y="581.6">Hyderabad - 500034</text>
</g>
</svg>
